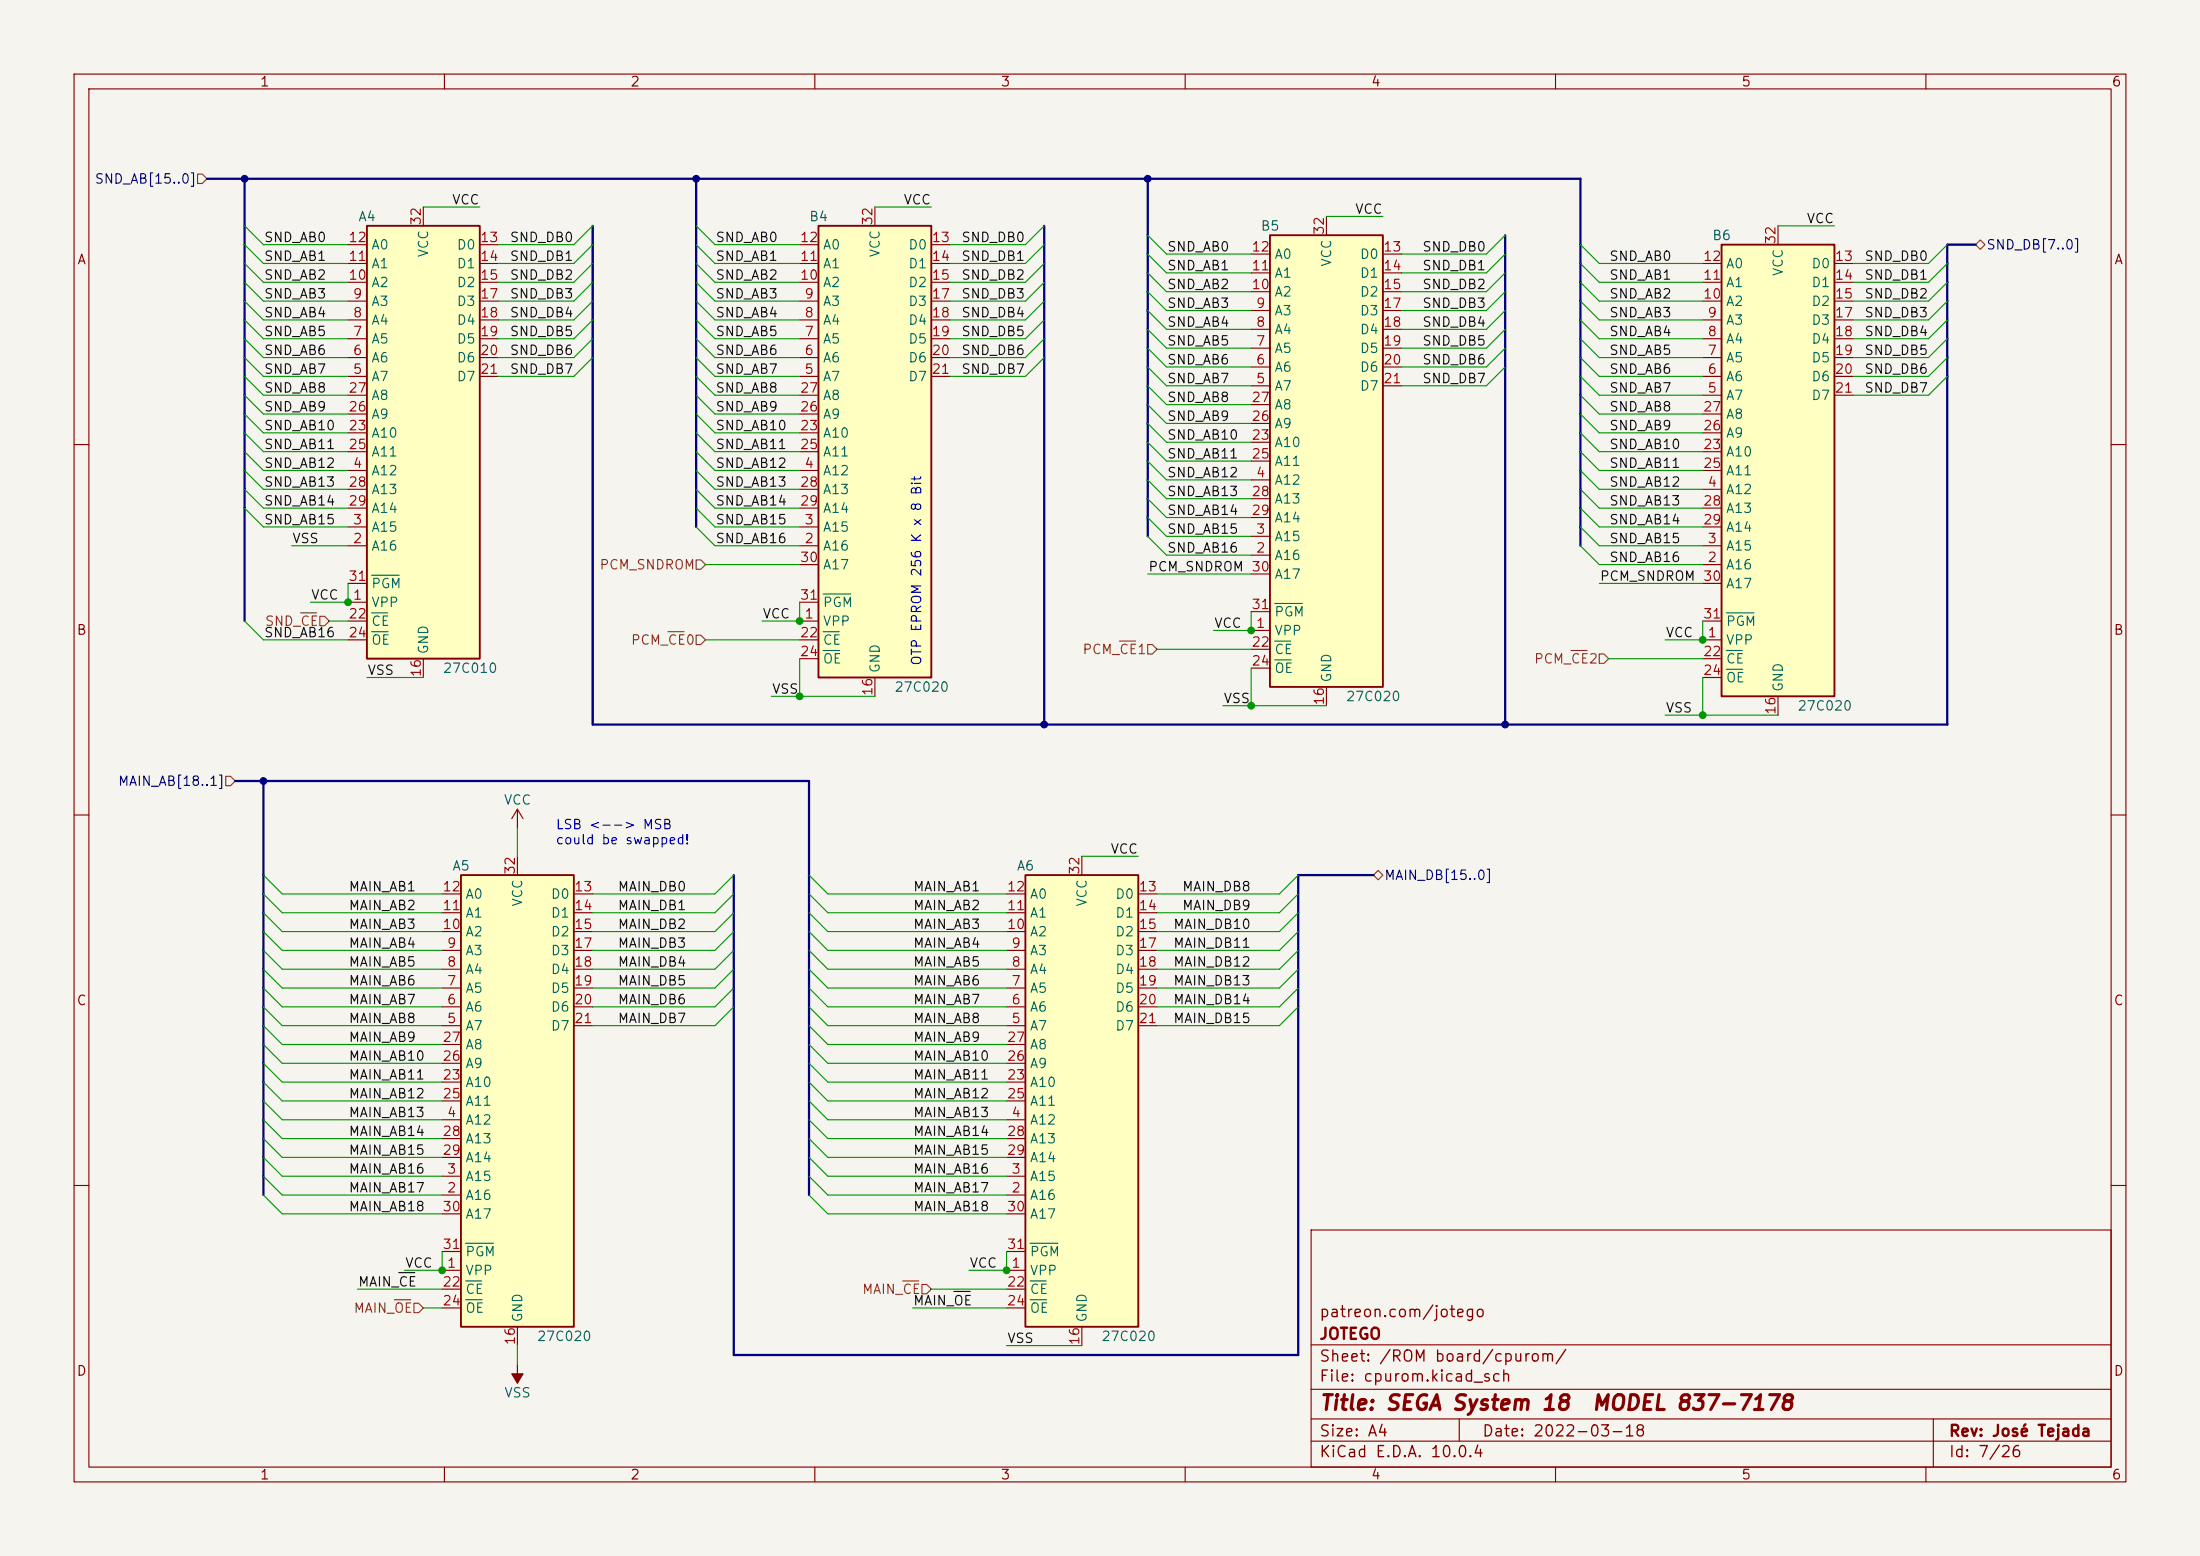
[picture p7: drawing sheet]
<svg xmlns="http://www.w3.org/2000/svg" width="297mm" height="210mm" viewBox="0 0 297 210" stroke-linecap="round" stroke-linejoin="round" font-family="sans-serif">
<path d="M0 0h297v210h-297z" fill="#f5f4ef" stroke="#f5f4ef" stroke-width=".14"/>
<g fill="none" stroke="#840000" stroke-width=".15">
<path d="M10 10h277v190h-277zM12 12h273v186h-273zM60 10v2M110 10v2M160 10v2M210 10v2M260 10v2M10 60h2M285 60h2M10 110h2M285 110h2M10 160h2"/>
<path d="M177 166h108v32h-108zM285 160h2M60 198v2M110 198v2M160 198v2M177 194.5h108M177 191.5h108M177 187.5h108M177 181.5h108M197 191.5v3M210 198v2M260 198v2"/>
<path d="M261 191.5v6.5"/>
</g>
<path d="M62.2 118.1h15.3v61h-15.3z" fill="#ffffc2"/>
<path d="M62.2 118.1h15.3v61h-15.3z" fill="none" stroke="#840000" stroke-width=".25"/>
<g fill="none" stroke="#840000" stroke-width=".15">
<path d="M69.8 109.2v2.6M69.8 115.6v2.5M69.8 109.2l-.7 1.3M69.8 109.2l.8 1.3M59.7 138.4h2.5M59.7 135.9h2.5M59.7 133.4h2.5M59.7 130.8h2.5M59.7 128.3h2.5M59.7 125.7h2.5M59.7 123.2h2.5M59.7 120.7h2.5"/>
<path d="M77.5 138.4h2.5M77.5 135.9h2.5M77.5 133.4h2.5M77.5 130.8h2.5M77.5 128.3h2.5M77.5 125.7h2.5M77.5 123.2h2.5M77.5 120.7h2.5M59.7 158.8h2.5M59.7 151.1h2.5M59.7 146.1h2.5M59.7 148.6h2.5"/>
<path d="M59.7 143.5h2.5M59.7 141h2.5M59.7 153.7h2.5M59.7 156.2h2.5M59.7 171.5h2.5M59.7 161.3h2.5M59.7 174h2.5M59.7 176.5h2.5M59.7 163.8h2.5M59.7 168.9h2.5M69.8 179.1v2.5M69.8 184.2v2.5"/>
</g>
<path d="M62.9 172.9h2.1M62.9 175.4h2.2M62.9 167.8h3.7" fill="none" stroke="#006464" stroke-width=".15"/>
<path d="M69.1 185.4h1.5l-.8 1.3z" fill="#840000" stroke="#840000" stroke-width=".15"/>
<path d="M232.4 33h15.2v61h-15.2z" fill="#ffffc2"/>
<path d="M232.4 33h15.2v61h-15.2z" fill="none" stroke="#840000" stroke-width=".25"/>
<g fill="none" stroke="#840000" stroke-width=".15">
<path d="M229.9 38.1h2.5M229.9 35.6h2.5M240 30.5v2.5M247.6 38.1h2.6M247.6 35.6h2.6M229.9 53.3h2.5M229.9 50.8h2.5M229.9 48.3h2.5M229.9 45.7h2.5M229.9 43.2h2.5M229.9 40.6h2.5M229.9 58.4h2.5"/>
<path d="M229.9 55.9h2.5M247.6 53.3h2.6M247.6 50.8h2.6M247.6 48.3h2.6M247.6 45.7h2.6M247.6 43.2h2.6M247.6 40.6h2.6M229.9 76.2h2.5M229.9 73.7h2.5M229.9 66h2.5M229.9 61h2.5M229.9 63.5h2.5"/>
<path d="M229.9 68.6h2.5M229.9 71.1h2.5M229.9 78.7h2.5M229.9 86.4h2.5M229.9 88.9h2.5M229.9 91.4h2.5M229.9 83.8h2.5M240 94v2.5"/>
</g>
<path d="M233 87.8h2.2M233 90.3h2.3M233 82.7h3.8" fill="none" stroke="#006464" stroke-width=".15"/>
<path d="M110.5 30.5h15.2v60.9h-15.2z" fill="#ffffc2"/>
<path d="M110.5 30.5h15.2v60.9h-15.2z" fill="none" stroke="#840000" stroke-width=".25"/>
<g fill="none" stroke="#840000" stroke-width=".15">
<path d="M107.9 38.1h2.6M107.9 35.6h2.6M107.9 33h2.6M118.1 27.9v2.6M125.7 38.1h2.6M125.7 35.6h2.6M125.7 33h2.6M107.9 50.8h2.6M107.9 48.3h2.6M107.9 45.7h2.6M107.9 43.2h2.6M107.9 40.6h2.6"/>
<path d="M107.9 58.4h2.6M107.9 55.9h2.6M107.9 53.3h2.6M125.7 50.8h2.6M125.7 48.3h2.6M125.7 45.7h2.6M125.7 43.2h2.6M125.7 40.6h2.6M107.9 73.7h2.6M107.9 71.1h2.6M107.9 63.5h2.6M107.9 61h2.6"/>
<path d="M107.9 66h2.6M107.9 68.6h2.6M107.9 76.2h2.6M107.9 83.8h2.6M107.9 86.4h2.6M107.9 88.9h2.6M107.9 81.3h2.6M118.1 91.4v2.6"/>
</g>
<path d="M111.1 85.3h2.2M111.1 87.8h2.3M111.1 80.2h3.8" fill="none" stroke="#006464" stroke-width=".15"/>
<path d="M49.5 30.5h15.3v58.4h-15.3z" fill="#ffffc2"/>
<path d="M49.5 30.5h15.3v58.4h-15.3z" fill="none" stroke="#840000" stroke-width=".25"/>
<g fill="none" stroke="#840000" stroke-width=".15">
<path d="M47 38.1h2.5M47 35.6h2.5M47 33h2.5M57.1 27.9v2.6M64.8 38.1h2.5M64.8 35.6h2.5M64.8 33h2.5M47 50.8h2.5M47 48.3h2.5M47 45.7h2.5M47 43.2h2.5M47 40.6h2.5"/>
<path d="M47 58.4h2.5M47 55.9h2.5M47 53.3h2.5M64.8 50.8h2.5M64.8 48.3h2.5M64.8 45.7h2.5M64.8 43.2h2.5M64.8 40.6h2.5M47 73.7h2.5M47 71.1h2.5M47 63.5h2.5M47 61h2.5"/>
<path d="M47 66h2.5M47 68.6h2.5M47 78.7h2.5M47 81.3h2.5M47 83.8h2.5M47 86.4h2.5M57.1 88.9v2.5"/>
</g>
<path d="M50.2 77.6h3.7M50.2 82.7h2.1M50.2 85.3h2.2" fill="none" stroke="#006464" stroke-width=".15"/>
<path d="M171.4 31.8h15.3v60.9h-15.3z" fill="#ffffc2"/>
<path d="M171.4 31.8h15.3v60.9h-15.3z" fill="none" stroke="#840000" stroke-width=".25"/>
<g fill="none" stroke="#840000" stroke-width=".15">
<path d="M168.9 39.4h2.5M168.9 36.8h2.5M168.9 34.3h2.5M179.1 29.2v2.6M186.7 39.4h2.5M186.7 36.8h2.5M186.7 34.3h2.5M168.9 52.1h2.5M168.9 49.5h2.5M168.9 47h2.5M168.9 44.5h2.5M168.9 41.9h2.5"/>
<path d="M168.9 59.7h2.5M168.9 57.2h2.5M168.9 54.6h2.5M186.7 52.1h2.5M186.7 49.5h2.5M186.7 47h2.5M186.7 44.5h2.5M186.7 41.9h2.5M168.9 74.9h2.5M168.9 72.4h2.5M168.9 64.8h2.5M168.9 62.2h2.5"/>
<path d="M168.9 67.3h2.5M168.9 69.9h2.5M168.9 77.5h2.5M168.9 85.1h2.5M168.9 87.6h2.5M168.9 90.2h2.5M168.9 82.6h2.5M179.1 92.7v2.6"/>
</g>
<path d="M172.1 86.5h2.1M172.1 89.1h2.2M172.1 81.4h3.7" fill="none" stroke="#006464" stroke-width=".15"/>
<path d="M138.4 118.1h15.3v61h-15.3z" fill="#ffffc2"/>
<path d="M138.4 118.1h15.3v61h-15.3z" fill="none" stroke="#840000" stroke-width=".25"/>
<g fill="none" stroke="#840000" stroke-width=".15">
<path d="M146 115.6v2.5M135.9 138.4h2.5M135.9 135.9h2.5M135.9 133.4h2.5M135.9 130.8h2.5M135.9 128.3h2.5M135.9 125.7h2.5M135.9 123.2h2.5M135.9 120.7h2.5M153.7 138.4h2.5M153.7 135.9h2.5M153.7 133.4h2.5"/>
<path d="M153.7 130.8h2.5M153.7 128.3h2.5M153.7 125.7h2.5M153.7 123.2h2.5M153.7 120.7h2.5M135.9 158.8h2.5M135.9 151.1h2.5M135.9 146.1h2.5M135.9 148.6h2.5M135.9 143.5h2.5M135.9 141h2.5M135.9 153.7h2.5"/>
<path d="M135.9 156.2h2.5M135.9 171.5h2.5M135.9 161.3h2.5M135.9 174h2.5M135.9 176.5h2.5M135.9 163.8h2.5M135.9 168.9h2.5M146 179.1v2.5"/>
</g>
<path d="M139.1 172.9h2.1M139.1 175.4h2.2M139.1 167.8h3.7" fill="none" stroke="#006464" stroke-width=".15"/>
<g fill="none" stroke="#725600" stroke-width=".15">
<path d="M26.7 23.5h.6l.6 .6-.6 .7h-.6zM266.7 33l.6-.6 .7 .6-.7 .7zM94 75.6h.6l.6 .6-.6 .6h-.6zM40.6 82.7h2.1M43.2 83.2h.6l.6 .6-.6 .7h-.6zM90.2 85.3h2.1M94 85.7h.6l.6 .7-.6 .6h-.6zM151.1 86.5h2.2M154.9 87h.7l.6 .6-.6 .7h-.7zM212.1 87.8h2.2M215.9 88.3h.6l.7 .6-.7 .6h-.6zM30.5 104.8h.6l.6 .6-.6 .6h-.6z"/>
<path d="M185.4 118.1l.7-.6 .6 .6-.6 .6zM53.2 175.4h2.2M55.9 175.9h.6l.6 .6-.6 .7h-.6zM121.9 172.9h2.1M124.5 173.4h.6l.6 .6-.6 .6h-.6z"/>
</g>
<path d="M53.8 171.8h2.2M128.8 174.3h2.2" fill="none" stroke="#0f0f0f" stroke-width=".15"/>
<path d="M27.9 24.1h185.5v49.6M33 24.1v59.7M80 30.5v67.3h182.9v-64.8h3.8M94 24.1v47M141 30.5v67.3M154.9 24.1v48.3M203.2 31.8v66M31.7 105.4h77.5v55.9M35.6 105.4v55.9M99.1 118.1v64.8h76.2v-64.8h10.1" fill="none" stroke="#000084" stroke-width=".3"/>
<g fill="none" stroke="#009600" stroke-width=".15">
<path d="M33 35.6l2.6 2.5h11.4M33 33l2.6 2.6h11.4M33 38.1l2.6 2.5h11.4M33 30.5l2.6 2.5h11.4M57.1 27.9h7.7M80 35.6l-2.5 2.5h-10.2M80 33l-2.5 2.6h-10.2M80 38.1l-2.5 2.5h-10.2M80 30.5l-2.5 2.5h-10.2M94 35.6l2.5 2.5h11.4M94 33l2.5 2.6h11.4M94 38.1l2.5 2.5h11.4"/>
<path d="M94 30.5l2.5 2.5h11.4M118.1 27.9h7.6M141 35.6l-2.6 2.5h-10.1M141 33l-2.6 2.6h-10.1M141 38.1l-2.6 2.5h-10.1M141 30.5l-2.6 2.5h-10.1M154.9 39.4l2.6 2.5h11.4M154.9 36.8l2.6 2.6h11.4M154.9 31.8l2.6 2.5h11.4M154.9 34.3l2.6 2.5h11.4M179.1 29.2h7.6M203.2 39.4l-2.5 2.5h-11.5"/>
<path d="M203.2 36.8l-2.5 2.6h-11.5M203.2 31.8l-2.5 2.5h-11.5M203.2 34.3l-2.5 2.5h-11.5M213.4 35.6l2.5 2.5h14M213.4 33l2.5 2.6h14M213.4 38.1l2.5 2.5h14M240 30.5h7.6M262.9 35.6l-2.6 2.5h-10.1M262.9 33l-2.6 2.6h-10.1M262.9 38.1l-2.6 2.5h-10.1M33 53.3l2.6 2.6h11.4M33 50.8l2.6 2.5h11.4"/>
<path d="M33 43.2l2.6 2.5h11.4M33 45.7l2.6 2.6h11.4M33 40.6l2.6 2.6h11.4M33 55.9l2.6 2.5h11.4M33 58.4l2.6 2.6h11.4M33 48.3l2.6 2.5h11.4M80 43.2l-2.5 2.5h-10.2M80 45.7l-2.5 2.6h-10.2M80 40.6l-2.5 2.6h-10.2M80 48.3l-2.5 2.5h-10.2M94 53.3l2.5 2.6h11.4M94 50.8l2.5 2.5h11.4"/>
<path d="M94 43.2l2.5 2.5h11.4M94 45.7l2.5 2.6h11.4M94 40.6l2.5 2.6h11.4M94 55.9l2.5 2.5h11.4M94 58.4l2.5 2.6h11.4M94 48.3l2.5 2.5h11.4M141 43.2l-2.6 2.5h-10.1M141 45.7l-2.6 2.6h-10.1M141 40.6l-2.6 2.6h-10.1M141 48.3l-2.6 2.5h-10.1M154.9 41.9l2.6 2.6h11.4M154.9 44.5l2.6 2.5h11.4"/>
<path d="M154.9 49.5l2.6 2.6h11.4M154.9 54.6l2.6 2.6h11.4M154.9 52.1l2.6 2.5h11.4M154.9 57.2l2.6 2.5h11.4M154.9 59.7l2.6 2.5h11.4M154.9 47l2.6 2.5h11.4M203.2 41.9l-2.5 2.6h-11.5M203.2 44.5l-2.5 2.5h-11.5M203.2 49.5l-2.5 2.6h-11.5M203.2 47l-2.5 2.5h-11.5M213.4 53.3l2.5 2.6h14M213.4 50.8l2.5 2.5h14"/>
<path d="M213.4 43.2l2.5 2.5h14M213.4 45.7l2.5 2.6h14M213.4 40.6l2.5 2.6h14M213.4 55.9l2.5 2.5h14M213.4 58.4l2.5 2.6h14M213.4 48.3l2.5 2.5h14M262.9 50.8l-2.6 2.5h-10.1M262.9 43.2l-2.6 2.5h-10.1M262.9 45.7l-2.6 2.6h-10.1M262.9 40.6l-2.6 2.6h-10.1M262.9 48.3l-2.6 2.5h-10.1M33 68.6l2.6 2.5h11.4"/>
<path d="M33 66l2.6 2.6h11.4M33 61l2.6 2.5h11.4M33 63.5l2.6 2.5h11.4M39.4 73.7h7.6M47 78.7v2.6h-5.1M94 68.6l2.5 2.5h11.4M94 66l2.5 2.6h11.4M94 71.1l2.5 2.6h11.4M94 61l2.5 2.5h11.4M94 63.5l2.5 2.5h11.4M95.2 76.2h12.7M154.9 72.4l2.6 2.5h11.4"/>
<path d="M154.9 69.9l2.6 2.5h11.4M154.9 77.5h14M154.9 62.2l2.6 2.6h11.4M154.9 67.3l2.6 2.6h11.4M154.9 64.8l2.6 2.5h11.4M213.4 68.6l2.5 2.5h14M213.4 66l2.5 2.6h14M213.4 71.1l2.5 2.6h14M213.4 61l2.5 2.5h14M213.4 63.5l2.5 2.5h14M213.4 73.7l2.5 2.5h14M215.9 78.7h14"/>
<path d="M33 83.8l2.6 2.6h11.4M44.4 83.8h2.6M49.5 91.4h7.6M95.2 86.4h12.7M104.1 94h14M107.9 81.3v2.5h-5M107.9 88.9v5.1M156.2 87.6h12.7M165.1 95.3h14M168.9 82.6v2.5h-5.1M168.9 90.2v5.1M217.2 88.9h12.7"/>
<path d="M224.8 96.5h15.2M229.9 83.8v2.6h-5.1M229.9 91.4v5.1M35.6 118.1l2.5 2.6h21.6M69.8 111.8v3.8M99.1 118.1l-2.6 2.6h-16.5M109.2 118.1l2.6 2.6h24.1M146 115.6h7.7M175.3 118.1l-2.6 2.6h-16.5M35.6 133.4l2.5 2.5h21.6M35.6 138.4l2.5 2.6h21.6M35.6 135.9l2.5 2.5h21.6"/>
<path d="M35.6 130.8l2.5 2.6h21.6M35.6 128.3l2.5 2.5h21.6M35.6 123.2l2.5 2.5h21.6M35.6 125.7l2.5 2.6h21.6M35.6 120.7l2.5 2.5h21.6M99.1 133.4l-2.6 2.5h-16.5M99.1 135.9l-2.6 2.5h-16.5M99.1 130.8l-2.6 2.6h-16.5M99.1 128.3l-2.6 2.5h-16.5M99.1 123.2l-2.6 2.5h-16.5M99.1 125.7l-2.6 2.6h-16.5M99.1 120.7l-2.6 2.5h-16.5"/>
<path d="M109.2 133.4l2.6 2.5h24.1M109.2 138.4l2.6 2.6h24.1M109.2 135.9l2.6 2.5h24.1M109.2 130.8l2.6 2.6h24.1M109.2 128.3l2.6 2.5h24.1M109.2 123.2l2.6 2.5h24.1M109.2 125.7l2.6 2.6h24.1M109.2 120.7l2.6 2.5h24.1M175.3 133.4l-2.6 2.5h-16.5M175.3 135.9l-2.6 2.5h-16.5M175.3 130.8l-2.6 2.6h-16.5M175.3 128.3l-2.6 2.5h-16.5"/>
<path d="M175.3 123.2l-2.6 2.5h-16.5M175.3 125.7l-2.6 2.6h-16.5M175.3 120.7l-2.6 2.5h-16.5M35.6 151.1l2.5 2.6h21.6M35.6 153.7l2.5 2.5h21.6M35.6 146.1l2.5 2.5h21.6M35.6 148.6l2.5 2.5h21.6M35.6 143.5l2.5 2.6h21.6M35.6 141l2.5 2.5h21.6M35.6 158.8l2.5 2.5h21.6M35.6 156.2l2.5 2.6h21.6M109.2 151.1l2.6 2.6h24.1"/>
<path d="M109.2 153.7l2.6 2.5h24.1M109.2 146.1l2.6 2.5h24.1M109.2 148.6l2.6 2.5h24.1M109.2 143.5l2.6 2.6h24.1M109.2 141l2.6 2.5h24.1M109.2 158.8l2.6 2.5h24.1M109.2 156.2l2.6 2.6h24.1M35.6 161.3l2.5 2.5h21.6M48.3 174h11.4M57.1 176.5h2.6M59.7 168.9v2.6h-5.1M109.2 161.3l2.6 2.5h24.1"/>
<path d="M123.2 176.5h12.7M125.7 174h10.2M135.9 168.9v2.6h-5.1M69.8 181.6v2.6M135.9 181.6h10.1"/>
</g>
<g fill="#000084" stroke="#000084" stroke-width=".14">
<circle cx="141" cy="97.8" r=".46"/>
<circle cx="154.9" cy="24.1" r=".46"/>
<circle cx="203.2" cy="97.8" r=".46"/>
<circle cx="33" cy="24.1" r=".46"/>
<circle cx="94" cy="24.1" r=".46"/>
<circle cx="35.6" cy="105.4" r=".46"/>
</g>
<g fill="#009600" stroke="#009600" stroke-width=".14">
<circle cx="168.9" cy="95.3" r=".46"/>
<circle cx="168.9" cy="85.1" r=".46"/>
<circle cx="135.9" cy="171.5" r=".46"/>
<circle cx="107.9" cy="83.8" r=".46"/>
<circle cx="229.9" cy="86.4" r=".46"/>
<circle cx="229.9" cy="96.5" r=".46"/>
<circle cx="47" cy="81.3" r=".46"/>
<circle cx="59.7" cy="171.5" r=".46"/>
<circle cx="107.9" cy="94" r=".46"/>
</g>
<g font-size="2" fill="#840000">
<text x="178" y="190.8">Title: SEGA System 18</text>
<text x="214.8" y="190.8">MODEL 837-7178</text>
</g>
<g font-size="1.5" fill="#840000">
<text x="178" y="178.2">patreon.com/jotego</text>
<text x="178" y="184.2">Sheet: /ROM board/cpurom/</text>
<text x="178" y="181.2">JOTEGO</text>
<text x="178" y="186.9">File: cpurom.kicad_sch</text>
<text x="178" y="197.1">KiCad E.D.A. 10.0.4</text>
<text x="178" y="194.3">Size: A4</text>
<text x="200" y="194.3">Date: 2022-03-18</text>
<text x="263" y="194.3">Rev: José Tejada</text>
<text x="263" y="197.1">Id: 7/26</text>
</g>
<g font-size="1.3" fill="#840000">
<text x="35" y="12">1</text>
<text x="85" y="12">2</text>
<text x="135" y="12">3</text>
<text x="185" y="12">4</text>
<text x="235" y="12">5</text>
<text x="285" y="12">6</text>
<text x="10.3" y="36">A</text>
<text x="285.3" y="36">A</text>
<text x="10.3" y="86">B</text>
<text x="285.3" y="86">B</text>
<text x="10.3" y="136">C</text>
<text x="285.3" y="136">C</text>
<text x="10.3" y="186">D</text>
<text x="285.3" y="186">D</text>
<text x="35" y="200">1</text>
<text x="85" y="200">2</text>
<text x="135" y="200">3</text>
<text x="185" y="200">4</text>
<text x="235" y="200">5</text>
<text x="285" y="200">6</text>
</g>
<g font-size="1.3" fill="#000084">
<text x="12.7" y="25.1">SND_AB[15..0]</text>
<text x="268.1" y="34">SND_DB[7..0]</text>
<text x="15.8" y="106.4">MAIN_AB[18..1]</text>
<text x="186.8" y="119.1">MAIN_DB[15..0]</text>
</g>
<g font-size="1.3" fill="#0f0f0f">
<text x="60.9" y="27.9">VCC</text>
<text x="121.9" y="27.9">VCC</text>
<text x="182.9" y="29.2">VCC</text>
<text x="35.6" y="35.5">SND_AB1</text>
<text x="35.6" y="33">SND_AB0</text>
<text x="68.7" y="35.5">SND_DB1</text>
<text x="68.7" y="33">SND_DB0</text>
<text x="96.5" y="33">SND_AB0</text>
<text x="96.5" y="35.5">SND_AB1</text>
<text x="129.7" y="33">SND_DB0</text>
<text x="129.7" y="35.5">SND_DB1</text>
<text x="157.5" y="34.3">SND_AB0</text>
<text x="191.9" y="34.3">SND_DB0</text>
<text x="217.2" y="35.5">SND_AB0</text>
<text x="243.8" y="30.4">VCC</text>
<text x="251.6" y="35.5">SND_DB0</text>
<text x="35.6" y="38.1">SND_AB2</text>
<text x="35.6" y="40.6">SND_AB3</text>
<text x="68.7" y="38.1">SND_DB2</text>
<text x="68.7" y="40.6">SND_DB3</text>
<text x="96.5" y="40.6">SND_AB3</text>
<text x="96.5" y="38.1">SND_AB2</text>
<text x="129.7" y="38.1">SND_DB2</text>
<text x="129.7" y="40.6">SND_DB3</text>
<text x="157.5" y="39.3">SND_AB2</text>
<text x="157.5" y="41.9">SND_AB3</text>
<text x="157.5" y="36.8">SND_AB1</text>
<text x="191.9" y="41.9">SND_DB3</text>
<text x="191.9" y="36.8">SND_DB1</text>
<text x="191.9" y="39.3">SND_DB2</text>
<text x="217.2" y="38.1">SND_AB1</text>
<text x="217.2" y="40.6">SND_AB2</text>
<text x="251.6" y="40.6">SND_DB2</text>
<text x="251.6" y="38.1">SND_DB1</text>
<text x="35.6" y="45.7">SND_AB5</text>
<text x="35.6" y="43.1">SND_AB4</text>
<text x="68.7" y="43.1">SND_DB4</text>
<text x="68.7" y="45.7">SND_DB5</text>
<text x="96.5" y="43.1">SND_AB4</text>
<text x="96.5" y="45.7">SND_AB5</text>
<text x="129.7" y="45.7">SND_DB5</text>
<text x="129.7" y="43.1">SND_DB4</text>
<text x="157.5" y="47">SND_AB5</text>
<text x="157.5" y="44.4">SND_AB4</text>
<text x="191.9" y="44.4">SND_DB4</text>
<text x="191.9" y="47">SND_DB5</text>
<text x="217.2" y="45.7">SND_AB4</text>
<text x="217.2" y="43.1">SND_AB3</text>
<text x="251.6" y="45.7">SND_DB4</text>
<text x="251.6" y="43.1">SND_DB3</text>
<text x="35.6" y="50.8">SND_AB7</text>
<text x="35.6" y="53.3">SND_AB8</text>
<text x="35.6" y="48.2">SND_AB6</text>
<text x="68.7" y="50.8">SND_DB7</text>
<text x="68.7" y="48.2">SND_DB6</text>
<text x="96.5" y="50.8">SND_AB7</text>
<text x="96.5" y="48.2">SND_AB6</text>
<text x="96.5" y="53.3">SND_AB8</text>
<text x="129.7" y="50.8">SND_DB7</text>
<text x="129.7" y="48.2">SND_DB6</text>
<text x="157.5" y="52">SND_AB7</text>
<text x="157.5" y="49.5">SND_AB6</text>
<text x="191.9" y="52">SND_DB7</text>
<text x="191.9" y="49.5">SND_DB6</text>
<text x="217.2" y="53.3">SND_AB7</text>
<text x="217.2" y="50.8">SND_AB6</text>
<text x="217.2" y="48.2">SND_AB5</text>
<text x="251.6" y="50.8">SND_DB6</text>
<text x="251.6" y="48.2">SND_DB5</text>
<text x="251.6" y="53.3">SND_DB7</text>
<text x="35.6" y="55.8">SND_AB9</text>
<text x="35.6" y="58.4">SND_AB10</text>
<text x="96.5" y="58.4">SND_AB10</text>
<text x="96.5" y="55.8">SND_AB9</text>
<text x="157.5" y="54.6">SND_AB8</text>
<text x="157.5" y="57.1">SND_AB9</text>
<text x="157.5" y="59.7">SND_AB10</text>
<text x="217.2" y="55.8">SND_AB8</text>
<text x="217.2" y="58.4">SND_AB9</text>
<text x="35.6" y="60.9">SND_AB11</text>
<text x="35.6" y="63.5">SND_AB12</text>
<text x="96.5" y="63.5">SND_AB12</text>
<text x="96.5" y="60.9">SND_AB11</text>
<text x="157.5" y="64.7">SND_AB12</text>
<text x="157.5" y="62.2">SND_AB11</text>
<text x="217.2" y="63.5">SND_AB11</text>
<text x="217.2" y="60.9">SND_AB10</text>
<text x="35.6" y="71.1">SND_AB15</text>
<text x="35.6" y="66">SND_AB13</text>
<text x="35.6" y="68.5">SND_AB14</text>
<text x="96.5" y="71.1">SND_AB15</text>
<text x="96.5" y="68.5">SND_AB14</text>
<text x="96.5" y="66">SND_AB13</text>
<text x="157.5" y="67.3">SND_AB13</text>
<text x="157.5" y="69.8">SND_AB14</text>
<text x="217.2" y="66">SND_AB12</text>
<text x="217.2" y="68.5">SND_AB13</text>
<text x="217.2" y="71.1">SND_AB14</text>
<text x="39.4" y="73.6">VSS</text>
<text x="96.5" y="73.6">SND_AB16</text>
<text x="154.9" y="77.4">PCM_SNDROM</text>
<text x="157.5" y="74.9">SND_AB16</text>
<text x="157.5" y="72.4">SND_AB15</text>
<text x="217.2" y="73.6">SND_AB15</text>
<text x="217.2" y="76.2">SND_AB16</text>
<text x="41.9" y="81.2">VCC</text>
<text x="102.9" y="83.8">VCC</text>
<text x="215.9" y="78.7">PCM_SNDROM</text>
<text x="35.6" y="86.3">SND_AB16</text>
<text x="163.8" y="85.1">VCC</text>
<text x="224.8" y="86.3">VCC</text>
<text x="49.5" y="91.4">VSS</text>
<text x="104.1" y="93.9">VSS</text>
<text x="165.1" y="95.2">VSS</text>
<text x="224.8" y="96.5">VSS</text>
<text x="149.8" y="115.5">VCC</text>
<text x="47" y="125.7">MAIN_AB3</text>
<text x="47" y="123.2">MAIN_AB2</text>
<text x="47" y="120.6">MAIN_AB1</text>
<text x="83.3" y="125.7">MAIN_DB2</text>
<text x="83.3" y="120.6">MAIN_DB0</text>
<text x="83.3" y="123.2">MAIN_DB1</text>
<text x="123.2" y="123.2">MAIN_AB2</text>
<text x="123.2" y="125.7">MAIN_AB3</text>
<text x="123.2" y="120.6">MAIN_AB1</text>
<text x="158.3" y="125.7">MAIN_DB10</text>
<text x="159.5" y="120.6">MAIN_DB8</text>
<text x="159.5" y="123.2">MAIN_DB9</text>
<text x="47" y="130.8">MAIN_AB5</text>
<text x="47" y="128.2">MAIN_AB4</text>
<text x="83.3" y="130.8">MAIN_DB4</text>
<text x="83.3" y="128.2">MAIN_DB3</text>
<text x="123.2" y="130.8">MAIN_AB5</text>
<text x="123.2" y="128.2">MAIN_AB4</text>
<text x="158.3" y="130.8">MAIN_DB12</text>
<text x="158.3" y="128.2">MAIN_DB11</text>
<text x="47" y="133.3">MAIN_AB6</text>
<text x="47" y="135.9">MAIN_AB7</text>
<text x="83.3" y="135.9">MAIN_DB6</text>
<text x="83.3" y="133.3">MAIN_DB5</text>
<text x="123.2" y="133.3">MAIN_AB6</text>
<text x="123.2" y="135.9">MAIN_AB7</text>
<text x="158.3" y="133.3">MAIN_DB13</text>
<text x="158.3" y="135.9">MAIN_DB14</text>
<text x="47" y="143.5">MAIN_AB10</text>
<text x="47" y="140.9">MAIN_AB9</text>
<text x="47" y="138.4">MAIN_AB8</text>
<text x="83.3" y="138.4">MAIN_DB7</text>
<text x="123.2" y="140.9">MAIN_AB9</text>
<text x="123.2" y="138.4">MAIN_AB8</text>
<text x="123.2" y="143.5">MAIN_AB10</text>
<text x="158.3" y="138.4">MAIN_DB15</text>
<text x="47" y="148.6">MAIN_AB12</text>
<text x="47" y="146">MAIN_AB11</text>
<text x="123.2" y="146">MAIN_AB11</text>
<text x="123.2" y="148.6">MAIN_AB12</text>
<text x="47" y="151.1">MAIN_AB13</text>
<text x="47" y="153.6">MAIN_AB14</text>
<text x="123.2" y="151.1">MAIN_AB13</text>
<text x="123.2" y="153.6">MAIN_AB14</text>
<text x="47" y="161.3">MAIN_AB17</text>
<text x="47" y="158.7">MAIN_AB16</text>
<text x="47" y="156.2">MAIN_AB15</text>
<text x="123.2" y="156.2">MAIN_AB15</text>
<text x="123.2" y="158.7">MAIN_AB16</text>
<text x="123.2" y="161.3">MAIN_AB17</text>
<text x="47" y="163.8">MAIN_AB18</text>
<text x="123.2" y="163.8">MAIN_AB18</text>
<text x="48.3" y="174">MAIN_CE</text>
<text x="54.6" y="171.4">VCC</text>
<text x="130.8" y="171.4">VCC</text>
<text x="123.2" y="176.5">MAIN_OE</text>
<text x="135.9" y="181.6">VSS</text>
</g>
<g font-size="1.3" fill="#a90000">
<text x="46.9" y="35.5">11</text>
<text x="46.9" y="33">12</text>
<text x="57.1" y="30.5" transform="rotate(-90 57.1 30.5)">32</text>
<text x="64.7" y="33">13</text>
<text x="64.7" y="35.5">14</text>
<text x="107.9" y="35.5">11</text>
<text x="107.9" y="33">12</text>
<text x="118.1" y="30.5" transform="rotate(-90 118.1 30.5)">32</text>
<text x="125.7" y="33">13</text>
<text x="125.7" y="35.5">14</text>
<text x="168.9" y="34.3">12</text>
<text x="179" y="31.8" transform="rotate(-90 179 31.8)">32</text>
<text x="186.6" y="34.3">13</text>
<text x="229.8" y="35.5">12</text>
<text x="240" y="33.1" transform="rotate(-90 240 33.1)">32</text>
<text x="247.6" y="35.5">13</text>
<text x="46.9" y="38.1">10</text>
<text x="47.6" y="40.6">9</text>
<text x="64.7" y="38.1">15</text>
<text x="64.7" y="40.6">17</text>
<text x="107.9" y="38.1">10</text>
<text x="108.5" y="40.6">9</text>
<text x="125.7" y="38.1">15</text>
<text x="125.7" y="40.6">17</text>
<text x="168.9" y="39.3">10</text>
<text x="168.9" y="36.8">11</text>
<text x="169.5" y="41.9">9</text>
<text x="186.6" y="36.8">14</text>
<text x="186.6" y="39.3">15</text>
<text x="186.6" y="41.9">17</text>
<text x="229.8" y="40.6">10</text>
<text x="229.8" y="38.1">11</text>
<text x="247.6" y="38.1">14</text>
<text x="247.6" y="40.6">15</text>
<text x="47.6" y="45.7">7</text>
<text x="47.6" y="43.2">8</text>
<text x="64.7" y="43.2">18</text>
<text x="64.7" y="45.7">19</text>
<text x="108.5" y="45.7">7</text>
<text x="108.5" y="43.2">8</text>
<text x="125.7" y="43.2">18</text>
<text x="125.7" y="45.7">19</text>
<text x="169.5" y="47">7</text>
<text x="169.5" y="44.4">8</text>
<text x="186.6" y="44.4">18</text>
<text x="186.6" y="47">19</text>
<text x="230.4" y="45.7">8</text>
<text x="230.4" y="43.2">9</text>
<text x="247.6" y="43.2">17</text>
<text x="247.6" y="45.7">18</text>
<text x="46.9" y="53.3">27</text>
<text x="47.6" y="50.8">5</text>
<text x="47.6" y="48.2">6</text>
<text x="64.7" y="48.2">20</text>
<text x="64.7" y="50.8">21</text>
<text x="107.9" y="53.3">27</text>
<text x="108.5" y="50.8">5</text>
<text x="108.5" y="48.2">6</text>
<text x="125.7" y="48.2">20</text>
<text x="125.7" y="50.8">21</text>
<text x="169.5" y="52">5</text>
<text x="169.5" y="49.5">6</text>
<text x="186.6" y="49.5">20</text>
<text x="186.6" y="52">21</text>
<text x="230.4" y="53.3">5</text>
<text x="230.4" y="50.8">6</text>
<text x="230.4" y="48.2">7</text>
<text x="247.6" y="48.2">19</text>
<text x="247.6" y="50.8">20</text>
<text x="247.6" y="53.3">21</text>
<text x="46.9" y="58.4">23</text>
<text x="46.9" y="55.9">26</text>
<text x="107.9" y="58.4">23</text>
<text x="107.9" y="55.9">26</text>
<text x="168.9" y="59.7">23</text>
<text x="168.9" y="57.1">26</text>
<text x="168.9" y="54.6">27</text>
<text x="229.8" y="58.4">26</text>
<text x="229.8" y="55.9">27</text>
<text x="46.9" y="60.9">25</text>
<text x="47.6" y="63.5">4</text>
<text x="107.9" y="60.9">25</text>
<text x="108.5" y="63.5">4</text>
<text x="168.9" y="62.2">25</text>
<text x="169.5" y="64.7">4</text>
<text x="229.8" y="60.9">23</text>
<text x="229.8" y="63.5">25</text>
<text x="46.9" y="66">28</text>
<text x="46.9" y="68.6">29</text>
<text x="47.6" y="71.1">3</text>
<text x="107.9" y="66">28</text>
<text x="107.9" y="68.6">29</text>
<text x="108.5" y="71.1">3</text>
<text x="168.9" y="67.3">28</text>
<text x="168.9" y="69.8">29</text>
<text x="229.8" y="68.6">28</text>
<text x="229.8" y="71.1">29</text>
<text x="230.4" y="66">4</text>
<text x="47.6" y="73.6">2</text>
<text x="107.9" y="76.2">30</text>
<text x="108.5" y="73.6">2</text>
<text x="168.9" y="77.4">30</text>
<text x="169.5" y="74.9">2</text>
<text x="169.5" y="72.4">3</text>
<text x="230.4" y="76.2">2</text>
<text x="230.4" y="73.6">3</text>
<text x="46.9" y="83.8">22</text>
<text x="46.9" y="78.7">31</text>
<text x="47.6" y="81.3">1</text>
<text x="107.9" y="81.3">31</text>
<text x="108.5" y="83.8">1</text>
<text x="168.9" y="82.5">31</text>
<text x="229.8" y="78.7">30</text>
<text x="229.8" y="83.8">31</text>
<text x="46.9" y="86.3">24</text>
<text x="107.9" y="86.3">22</text>
<text x="107.9" y="88.9">24</text>
<text x="168.9" y="87.6">22</text>
<text x="169.5" y="85.1">1</text>
<text x="229.8" y="88.9">22</text>
<text x="230.4" y="86.3">1</text>
<text x="57.1" y="91.5" transform="rotate(-90 57.1 91.5)">16</text>
<text x="118.1" y="94" transform="rotate(-90 118.1 94)">16</text>
<text x="168.9" y="90.1">24</text>
<text x="179" y="95.3" transform="rotate(-90 179 95.3)">16</text>
<text x="229.8" y="91.4">24</text>
<text x="240" y="96.6" transform="rotate(-90 240 96.6)">16</text>
<text x="69.8" y="118.2" transform="rotate(-90 69.8 118.2)">32</text>
<text x="146" y="118.2" transform="rotate(-90 146 118.2)">32</text>
<text x="59.6" y="125.7">10</text>
<text x="59.6" y="123.2">11</text>
<text x="59.6" y="120.6">12</text>
<text x="77.4" y="120.6">13</text>
<text x="77.4" y="123.2">14</text>
<text x="77.4" y="125.7">15</text>
<text x="135.8" y="125.7">10</text>
<text x="135.8" y="123.2">11</text>
<text x="135.8" y="120.6">12</text>
<text x="153.6" y="120.6">13</text>
<text x="153.6" y="123.2">14</text>
<text x="153.6" y="125.7">15</text>
<text x="60.3" y="130.8">8</text>
<text x="60.3" y="128.2">9</text>
<text x="77.4" y="128.2">17</text>
<text x="77.4" y="130.8">18</text>
<text x="136.5" y="130.8">8</text>
<text x="136.5" y="128.2">9</text>
<text x="153.6" y="128.2">17</text>
<text x="153.6" y="130.8">18</text>
<text x="60.3" y="135.9">6</text>
<text x="60.3" y="133.3">7</text>
<text x="77.4" y="133.3">19</text>
<text x="77.4" y="135.9">20</text>
<text x="136.5" y="135.9">6</text>
<text x="136.5" y="133.3">7</text>
<text x="153.6" y="133.3">19</text>
<text x="153.6" y="135.9">20</text>
<text x="59.6" y="143.5">26</text>
<text x="59.6" y="140.9">27</text>
<text x="60.3" y="138.4">5</text>
<text x="77.4" y="138.4">21</text>
<text x="135.8" y="143.5">26</text>
<text x="135.8" y="140.9">27</text>
<text x="136.5" y="138.4">5</text>
<text x="153.6" y="138.4">21</text>
<text x="59.6" y="146">23</text>
<text x="59.6" y="148.6">25</text>
<text x="135.8" y="146">23</text>
<text x="135.8" y="148.6">25</text>
<text x="59.6" y="153.6">28</text>
<text x="60.3" y="151.1">4</text>
<text x="135.8" y="153.6">28</text>
<text x="136.5" y="151.1">4</text>
<text x="59.6" y="156.2">29</text>
<text x="60.3" y="161.3">2</text>
<text x="60.3" y="158.7">3</text>
<text x="135.8" y="156.2">29</text>
<text x="136.5" y="161.3">2</text>
<text x="136.5" y="158.7">3</text>
<text x="59.6" y="163.8">30</text>
<text x="135.8" y="163.8">30</text>
<text x="59.6" y="174">22</text>
<text x="59.6" y="168.9">31</text>
<text x="60.3" y="171.4">1</text>
<text x="135.8" y="174">22</text>
<text x="135.8" y="168.9">31</text>
<text x="136.5" y="171.4">1</text>
<text x="59.6" y="176.5">24</text>
<text x="135.8" y="176.5">24</text>
<text x="69.8" y="181.7" transform="rotate(-90 69.8 181.7)">16</text>
<text x="146" y="181.7" transform="rotate(-90 146 181.7)">16</text>
</g>
<g font-size="1.3" fill="#006464">
<text x="48.3" y="30.2">A4</text>
<text x="50" y="34">A0</text>
<text x="58.1" y="34.8" transform="rotate(-90 58.1 34.8)">VCC</text>
<text x="61.6" y="34">D0</text>
<text x="109.1" y="30.2">B4</text>
<text x="111" y="34">A0</text>
<text x="119.1" y="34.8" transform="rotate(-90 119.1 34.8)">VCC</text>
<text x="122.5" y="34">D0</text>
<text x="170.1" y="31.5">B5</text>
<text x="172" y="35.3">A0</text>
<text x="183.5" y="35.3">D0</text>
<text x="231.1" y="32.7">B6</text>
<text x="50" y="41.6">A3</text>
<text x="50" y="39.1">A2</text>
<text x="50" y="36.5">A1</text>
<text x="61.6" y="36.5">D1</text>
<text x="61.6" y="39.1">D2</text>
<text x="61.6" y="41.6">D3</text>
<text x="111" y="41.6">A3</text>
<text x="111" y="39.1">A2</text>
<text x="111" y="36.5">A1</text>
<text x="122.5" y="36.5">D1</text>
<text x="122.5" y="39.1">D2</text>
<text x="122.5" y="41.6">D3</text>
<text x="172" y="40.3">A2</text>
<text x="172" y="37.8">A1</text>
<text x="180" y="36.1" transform="rotate(-90 180 36.1)">VCC</text>
<text x="183.5" y="37.8">D1</text>
<text x="183.5" y="40.3">D2</text>
<text x="232.9" y="41.6">A2</text>
<text x="232.9" y="39.1">A1</text>
<text x="232.9" y="36.5">A0</text>
<text x="241" y="37.4" transform="rotate(-90 241 37.4)">VCC</text>
<text x="244.5" y="36.5">D0</text>
<text x="244.5" y="39.1">D1</text>
<text x="244.5" y="41.6">D2</text>
<text x="50" y="46.7">A5</text>
<text x="50" y="44.2">A4</text>
<text x="61.6" y="44.2">D4</text>
<text x="61.6" y="46.7">D5</text>
<text x="111" y="46.7">A5</text>
<text x="111" y="44.2">A4</text>
<text x="122.5" y="44.2">D4</text>
<text x="122.5" y="46.7">D5</text>
<text x="172" y="48">A5</text>
<text x="172" y="45.4">A4</text>
<text x="172" y="42.9">A3</text>
<text x="183.5" y="42.9">D3</text>
<text x="183.5" y="45.4">D4</text>
<text x="183.5" y="48">D5</text>
<text x="232.9" y="46.7">A4</text>
<text x="232.9" y="44.2">A3</text>
<text x="244.5" y="44.2">D3</text>
<text x="244.5" y="46.7">D4</text>
<text x="50" y="51.8">A7</text>
<text x="50" y="49.2">A6</text>
<text x="61.6" y="49.2">D6</text>
<text x="61.6" y="51.8">D7</text>
<text x="111" y="51.8">A7</text>
<text x="111" y="49.2">A6</text>
<text x="122.5" y="49.2">D6</text>
<text x="122.5" y="51.8">D7</text>
<text x="172" y="53">A7</text>
<text x="172" y="50.5">A6</text>
<text x="183.5" y="50.5">D6</text>
<text x="183.5" y="53">D7</text>
<text x="232.9" y="51.8">A6</text>
<text x="232.9" y="49.2">A5</text>
<text x="244.5" y="49.2">D5</text>
<text x="244.5" y="51.8">D6</text>
<text x="50" y="59.4">A10</text>
<text x="50" y="56.9">A9</text>
<text x="50" y="54.3">A8</text>
<text x="111" y="59.4">A10</text>
<text x="111" y="56.9">A9</text>
<text x="111" y="54.3">A8</text>
<text x="172" y="58.1">A9</text>
<text x="172" y="55.6">A8</text>
<text x="232.9" y="54.3">A7</text>
<text x="232.9" y="59.4">A9</text>
<text x="232.9" y="56.9">A8</text>
<text x="244.5" y="54.3">D7</text>
<text x="50" y="64.5">A12</text>
<text x="50" y="61.9">A11</text>
<text x="111" y="64.5">A12</text>
<text x="111" y="61.9">A11</text>
<text x="172" y="65.7">A12</text>
<text x="172" y="60.7">A10</text>
<text x="172" y="63.2">A11</text>
<text x="232.9" y="61.9">A10</text>
<text x="232.9" y="64.5">A11</text>
<text x="50" y="67">A13</text>
<text x="50" y="69.6">A14</text>
<text x="111" y="67">A13</text>
<text x="111" y="69.6">A14</text>
<text x="172" y="68.3">A13</text>
<text x="172" y="70.8">A14</text>
<text x="232.9" y="67">A12</text>
<text x="232.9" y="69.6">A13</text>
<text x="50" y="74.6">A16</text>
<text x="50" y="72.1">A15</text>
<text x="111" y="74.6">A16</text>
<text x="111" y="72.1">A15</text>
<text x="111" y="77.2">A17</text>
<text x="172" y="75.9">A16</text>
<text x="172" y="73.4">A15</text>
<text x="232.9" y="77.2">A16</text>
<text x="232.9" y="74.6">A15</text>
<text x="232.9" y="72.1">A14</text>
<text x="50" y="82.3">VPP</text>
<text x="50" y="79.7">PGM</text>
<text x="111" y="82.3">PGM</text>
<text x="172" y="78.4">A17</text>
<text x="172" y="83.5">PGM</text>
<text x="232.9" y="79.7">A17</text>
<text x="50" y="84.8">CE</text>
<text x="50" y="87.3">OE</text>
<text x="58.1" y="88.4" transform="rotate(-90 58.1 88.4)">GND</text>
<text x="111" y="84.8">VPP</text>
<text x="111" y="87.3">CE</text>
<text x="111" y="89.9">OE</text>
<text x="172" y="86.1">VPP</text>
<text x="172" y="88.6">CE</text>
<text x="232.9" y="87.3">VPP</text>
<text x="232.9" y="89.9">CE</text>
<text x="232.9" y="84.8">PGM</text>
<text x="59.7" y="91.1">27C010</text>
<text x="119.1" y="90.9" transform="rotate(-90 119.1 90.9)">GND</text>
<text x="120.7" y="93.7">27C020</text>
<text x="172" y="91.1">OE</text>
<text x="180" y="92.2" transform="rotate(-90 180 92.2)">GND</text>
<text x="181.6" y="95">27C020</text>
<text x="232.9" y="92.4">OE</text>
<text x="241" y="93.5" transform="rotate(-90 241 93.5)">GND</text>
<text x="242.6" y="96.2">27C020</text>
<text x="67.9" y="108.9">VCC</text>
<text x="61" y="117.8">A5</text>
<text x="137.2" y="117.8">A6</text>
<text x="62.7" y="124.2">A1</text>
<text x="62.7" y="121.6">A0</text>
<text x="70.8" y="122.4" transform="rotate(-90 70.8 122.4)">VCC</text>
<text x="74.3" y="121.6">D0</text>
<text x="74.3" y="124.2">D1</text>
<text x="138.9" y="124.2">A1</text>
<text x="138.9" y="121.6">A0</text>
<text x="147" y="122.4" transform="rotate(-90 147 122.4)">VCC</text>
<text x="150.5" y="121.6">D0</text>
<text x="150.5" y="124.2">D1</text>
<text x="62.7" y="131.8">A4</text>
<text x="62.7" y="129.2">A3</text>
<text x="62.7" y="126.7">A2</text>
<text x="74.3" y="126.7">D2</text>
<text x="74.3" y="129.2">D3</text>
<text x="74.3" y="131.8">D4</text>
<text x="138.9" y="131.8">A4</text>
<text x="138.9" y="129.2">A3</text>
<text x="138.9" y="126.7">A2</text>
<text x="150.5" y="126.7">D2</text>
<text x="150.5" y="129.2">D3</text>
<text x="150.5" y="131.8">D4</text>
<text x="62.7" y="136.9">A6</text>
<text x="62.7" y="134.3">A5</text>
<text x="74.3" y="134.3">D5</text>
<text x="74.3" y="136.9">D6</text>
<text x="138.9" y="136.9">A6</text>
<text x="138.9" y="134.3">A5</text>
<text x="150.5" y="134.3">D5</text>
<text x="150.5" y="136.9">D6</text>
<text x="62.7" y="139.4">A7</text>
<text x="62.7" y="141.9">A8</text>
<text x="74.3" y="139.4">D7</text>
<text x="138.9" y="139.4">A7</text>
<text x="138.9" y="141.9">A8</text>
<text x="150.5" y="139.4">D7</text>
<text x="62.7" y="147">A10</text>
<text x="62.7" y="149.6">A11</text>
<text x="62.7" y="144.5">A9</text>
<text x="138.9" y="147">A10</text>
<text x="138.9" y="149.6">A11</text>
<text x="138.9" y="144.5">A9</text>
<text x="62.7" y="152.1">A12</text>
<text x="62.7" y="154.6">A13</text>
<text x="138.9" y="152.1">A12</text>
<text x="138.9" y="154.6">A13</text>
<text x="62.7" y="159.7">A15</text>
<text x="62.7" y="157.2">A14</text>
<text x="138.9" y="159.7">A15</text>
<text x="138.9" y="157.2">A14</text>
<text x="62.7" y="162.3">A16</text>
<text x="62.7" y="164.8">A17</text>
<text x="138.9" y="162.3">A16</text>
<text x="138.9" y="164.8">A17</text>
<text x="62.7" y="172.4">VPP</text>
<text x="62.7" y="169.9">PGM</text>
<text x="138.9" y="172.4">VPP</text>
<text x="138.9" y="169.9">PGM</text>
<text x="62.7" y="175">CE</text>
<text x="62.7" y="177.5">OE</text>
<text x="70.8" y="178.6" transform="rotate(-90 70.8 178.6)">GND</text>
<text x="138.9" y="175">CE</text>
<text x="138.9" y="177.5">OE</text>
<text x="147" y="178.6" transform="rotate(-90 147 178.6)">GND</text>
<text x="72.4" y="181.3">27C020</text>
<text x="148.6" y="181.3">27C020</text>
<text x="68" y="188.9">VSS</text>
</g>
<g font-size="1.3" fill="#725600">
<text x="80.9" y="77.2">PCM_SNDROM</text>
<text x="35.7" y="84.8">SND_CE</text>
<text x="85.1" y="87.3">PCM_CE0</text>
<text x="146" y="88.6">PCM_CE1</text>
<text x="207" y="89.9">PCM_CE2</text>
<text x="47.7" y="177.5">MAIN_OE</text>
<text x="116.3" y="175">MAIN_CE</text>
</g>
<g font-size="1.3" fill="#0000c2">
<text x="124.7" y="89.9" transform="rotate(-90 124.7 89.9)">OTP EPROM 256 K x 8 Bit</text>
<text x="74.9" y="112.2">LSB &lt;--&gt; MSB</text>
<text x="74.9" y="114.3">could be swapped!</text>
</g>
</svg>
